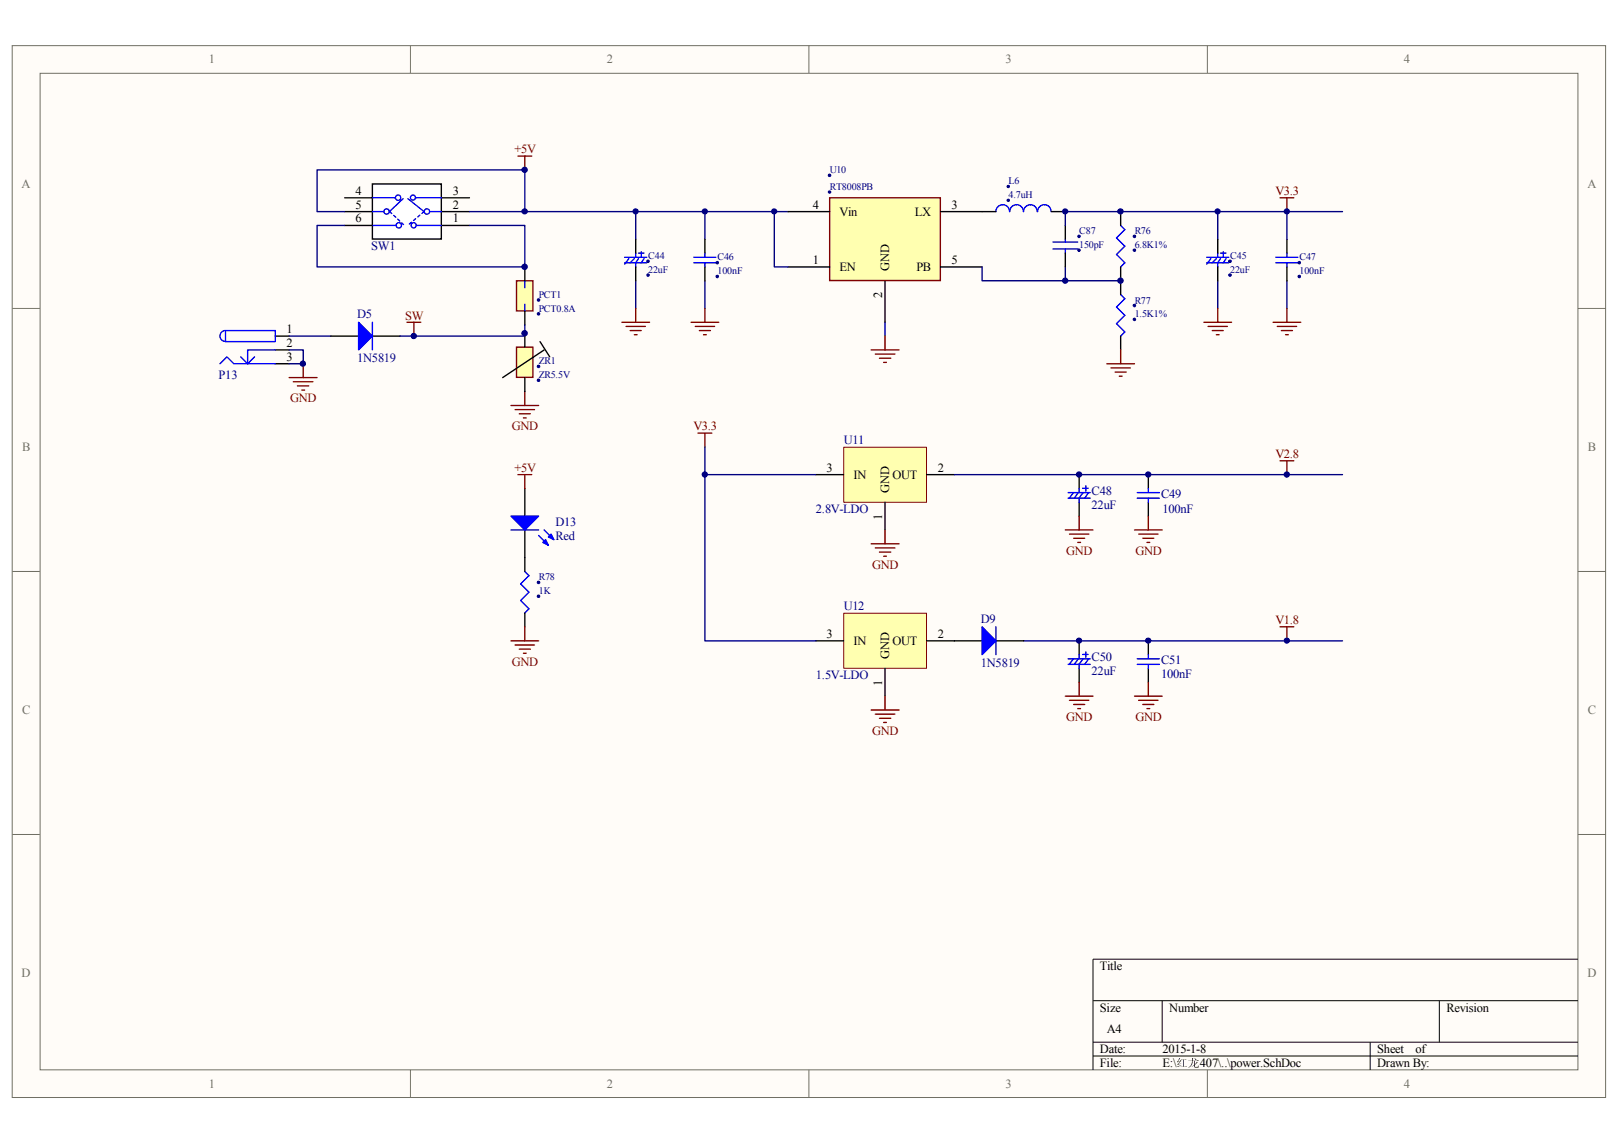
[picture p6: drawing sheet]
<svg xmlns="http://www.w3.org/2000/svg" width="297mm" height="210mm" viewBox="0 0 297 210" stroke-linecap="round" stroke-linejoin="round" font-family="sans-serif">
<path d="M2.3 8.4h292.5v193.1h-292.5z" fill="#fffcf8"/>
<path d="M2.2 8.4h292.6v193.1h-292.6z" fill="none" stroke="#706f64" stroke-width=".18"/>
<path d="M7.4 13.5h282.3v183h-282.3z" fill="#fffcf8"/>
<g fill="none" stroke="#706f64" stroke-width=".18">
<path d="M7.4 13.5h282.3v183h-282.3zM75.3 8.3v5.1M148.5 8.3v5.1M221.7 8.3v5.1M2.2 56.6h5.1M289.7 56.6h5.1M2.2 104.9h5.1M289.7 104.9h5.1M2.2 153.2h5.1M289.7 153.2h5.1M75.3 196.5v5.1M148.5 196.5v5.1"/>
<path d="M221.7 196.5v5.1"/>
</g>
<path d="M289.7 176.1h-89v20.4M200.7 183.8h89M200.7 191.4h89M200.7 193.9h89M213.4 183.8v7.6M251.5 191.4v5.1M264.2 183.8v7.6" fill="none" stroke="#000" stroke-width=".18"/>
<path d="M50.5 61.7h2.6M50.5 64.3h2.6M50.5 66.8h2.6M198.1 87.2v2.5M198.1 92.2v2.6M210.8 87.2v2.5M210.8 92.2v2.6M198.1 117.7v2.5M210.8 117.7v2.5M198.1 122.8v2.5M210.8 122.8v2.5" fill="none" stroke="#000" stroke-width=".25"/>
<g fill="none" stroke="#00f" stroke-width=".25">
<path d="M40.4 66.8l1.3-1.3 1.2 1.3h7.6M41.4 60.7h9.1v2h-9.1zM41.4 60.7a1 1 0 0 0-1 1 1 1 0 0 0 1 1M46.7 65.5l-1.2 1.3M50.5 64.3h-5v2.5l-1.3-1.3M196.1 91.5h4M196.1 90.5h4M197.1 90.5l-.8 1M197.9 90.5l-.7 1M198.1 89.7v.8M198.1 91.5v.7M198.8 89.7h1"/>
<path d="M198.8 90.5l-.7 .9M199.3 89.2v1M199.9 90.5l-.8 1M208.8 91.5h4M208.8 90.5h4M210.8 89.7v.8M210.8 91.5v.7M199.3 119.7v1M196.1 122h4M196.1 121h4M197.1 121l-.8 1M197.9 121l-.7 1"/>
<path d="M198.1 120.2v.8M198.1 122v.8M198.8 120.2h1M198.8 121l-.7 1M199.9 121l-.8 1M208.8 122h4M208.8 121h4M210.8 120.2v.8M210.8 122v.8"/>
</g>
<path d="M53.1 64.3h2.6v2.5h-2.6" fill="none" stroke="#000080" stroke-width=".25"/>
<path d="M53.1 69.3h5.1M53.8 70.1h3.6M54.6 70.9h2.1M55.4 71.6h.5M55.7 66.8v2.5" fill="none" stroke="#800000" stroke-width=".25"/>
<path d="M154.9 82.2h15.2v10h-15.2z" fill="#ffffb0"/>
<path d="M154.9 82.1h15.2v10.1h-15.2z" fill="none" stroke="#800000" stroke-width=".18"/>
<path d="M149.8 87.2h5.1M162.5 92.2v5.1M170.1 87.2h5.1" fill="none" stroke="#000" stroke-width=".25"/>
<path d="M154.9 112.6h15.2v10.1h-15.2z" fill="#ffffb0"/>
<path d="M154.9 112.6h15.2v10.1h-15.2z" fill="none" stroke="#800000" stroke-width=".18"/>
<path d="M60.7 61.7h5.1M68.4 61.7h5M149.8 117.7h5.1M170.1 117.7h5.1M162.5 122.8v5" fill="none" stroke="#000" stroke-width=".25"/>
<g fill="none" stroke="#800000" stroke-width=".25">
<path d="M95.1 28.7h2.5M96.3 28.7v2.5M235 36.3h2.5M236.3 36.3v2.6M159.9 99.9h5.2M162.5 97.3v2.6M195.6 97.3h5.1M196.3 98.1h3.6M197.1 98.8h2M197.9 99.6h.5M198.1 94.8v2.5M208.3 97.3h5.1"/>
<path d="M209 98.1h3.6M209.8 98.8h2M210.6 99.6h.5M210.8 94.8v2.5M235 84.6h2.5M236.3 84.6v2.6M160.7 100.6h3.6M161.5 101.4h2M162.2 102.2h.5M235 115.1h2.5M236.3 115.1v2.6M159.9 130.4h5.2"/>
<path d="M160.7 131.1h3.6M161.5 131.9h2M162.2 132.7h.5M162.5 127.8v2.6M195.6 127.8h5.1M196.3 128.6h3.6M197.1 129.4h2M197.9 130.1h.5M198.1 125.3v2.5M208.3 127.8h5.1M209 128.6h3.6M209.8 129.4h2"/>
<path d="M210.6 130.1h.5M210.8 125.3v2.5"/>
</g>
<path d="M53.1 61.7h7.6M149.8 87.2h-20.4v30.5h20.4M175.2 87.2h71.3M236.3 117.7h10.2" fill="none" stroke="#000080" stroke-width=".25"/>
<path d="M65.8 59.2l2.6 2.5-2.6 2.6z" fill="#00f"/>
<path d="M65.8 59.2l2.6 2.5-2.6 2.6zM68.4 59.2v5.1" fill="none" stroke="#00f" stroke-width=".25"/>
<path d="M68.4 33.8h12.6v10.1h-12.6z" fill-rule="evenodd" fill="#fff"/>
<path d="M63.3 38.9h5.1M63.3 36.3h5.1M68.4 33.8h12.6v10.1h-12.6zM81.1 38.9h5.1M81.1 36.3h5.1M63.3 41.4h5.1M81.1 41.4h5.1" fill="none" stroke="#000" stroke-width=".25"/>
<circle cx="75.9" cy="41.4" r=".47" fill="#fff"/>
<circle cx="75.9" cy="41.4" r=".47" fill="none" stroke="#00f" stroke-width=".25"/>
<circle cx="73.2" cy="41.4" r=".49" fill="#fff"/>
<circle cx="73.2" cy="41.4" r=".49" fill="none" stroke="#00f" stroke-width=".25"/>
<circle cx="75.8" cy="36.3" r=".46" fill="#fff"/>
<circle cx="75.8" cy="36.3" r=".46" fill="none" stroke="#00f" stroke-width=".25"/>
<circle cx="73.1" cy="36.3" r=".49" fill="#fff"/>
<circle cx="73.1" cy="36.3" r=".49" fill="none" stroke="#00f" stroke-width=".25"/>
<circle cx="78.4" cy="38.8" r=".49" fill="#fff"/>
<circle cx="78.4" cy="38.8" r=".49" fill="none" stroke="#00f" stroke-width=".25"/>
<circle cx="71" cy="38.8" r=".49" fill="#fff"/>
<g fill="none" stroke="#00f" stroke-width=".25">
<path d="M68.4 36.3h4.2M68.4 38.9h2M74 36.5l-2.5 2.4M74.9 36.5l2.9 2.4M76.4 36.3h4.7M78.9 38.9h2.2M68.5 41.4h4.2M76.5 41.4h4.5M205.7 41.4l.8 .8-1.5 1.5 1.5 1.5-1.5 1.5 1.5 1.6-.8 .7"/>
<circle cx="71" cy="38.8" r=".49"/>
</g>
<path d="M71.5 38.9l2.6 2.3M77.8 38.9l-2.7 2.3" fill="none" stroke="#00f" stroke-width=".25" stroke-dasharray=".5 .5"/>
<path d="M63.3 38.9h-5.1v-7.7h38.1v7.7h48.4M116.7 38.9v5M129.4 38.9v5M223.6 38.9v5M116.7 51.6v5M129.4 51.6v5M162.5 59.2v2.5M195.6 49v2.6M223.6 51.6v5M236.3 51.6v5" fill="none" stroke="#000080" stroke-width=".25"/>
<path d="M74.7 59.2h2.6M76 59.2v2.5" fill="none" stroke="#800000" stroke-width=".25"/>
<path d="M205.7 38.9v2.5M205.7 49v2.6" fill="none" stroke="#000" stroke-width=".25"/>
<path d="M208.1 43.2h.3v.4h-.3z" fill-rule="evenodd" fill="#000080"/>
<path d="M208.1 43.2h.3v.4h-.3z" fill="none" stroke="#000080" stroke-width=".18"/>
<path d="M208.1 45.8h.3v.3h-.3z" fill-rule="evenodd" fill="#000080"/>
<path d="M208.1 45.8h.3v.3h-.3z" fill="none" stroke="#000080" stroke-width=".18"/>
<path d="M193.3 45.7h4.6M193.3 44.4h4.6M195.6 43.9v.5M195.6 45.7v.8" fill="none" stroke="#00f" stroke-width=".25"/>
<path d="M195.6 41.4v2.5M195.6 46.5v2.5" fill="none" stroke="#000" stroke-width=".25"/>
<path d="M197.9 43.2h.3v.4h-.3z" fill-rule="evenodd" fill="#000080"/>
<path d="M197.9 43.2h.3v.4h-.3z" fill="none" stroke="#000080" stroke-width=".18"/>
<path d="M197.9 45.8h.3v.3h-.3z" fill-rule="evenodd" fill="#000080"/>
<path d="M197.9 45.8h.3v.3h-.3z" fill="none" stroke="#000080" stroke-width=".18"/>
<path d="M114.7 48.3h4M114.7 47.2h4M115.4 47.5l-.7 1M116.5 47.5l-.8 .8M116.7 46.5v.7M117.2 46.5h1M117.2 47.5l-.5 .8v.7M117.7 46.2v1M118.2 47.5l-.5 .8" fill="none" stroke="#00f" stroke-width=".25"/>
<path d="M116.7 43.9v2.6M116.7 49v2.6" fill="none" stroke="#000" stroke-width=".25"/>
<path d="M118.8 47.8h.3v.3h-.3z" fill-rule="evenodd" fill="#000080"/>
<path d="M118.8 47.8h.3v.3h-.3z" fill="none" stroke="#000080" stroke-width=".18"/>
<path d="M118.8 50.4h.3v.3h-.3z" fill-rule="evenodd" fill="#000080"/>
<path d="M118.8 50.4h.3v.3h-.3z" fill="none" stroke="#000080" stroke-width=".18"/>
<path d="M205.7 54.1l.8 .8-1.5 1.5 1.5 1.5-1.5 1.5 1.5 1.6-.8 .7" fill="none" stroke="#00f" stroke-width=".25"/>
<path d="M205.7 51.6v2.5M205.7 61.7v2.6" fill="none" stroke="#000" stroke-width=".25"/>
<path d="M208.1 55.9h.3v.4h-.3z" fill-rule="evenodd" fill="#000080"/>
<path d="M208.1 55.9h.3v.4h-.3z" fill="none" stroke="#000080" stroke-width=".18"/>
<path d="M208.1 58.5h.3v.3h-.3z" fill-rule="evenodd" fill="#000080"/>
<path d="M208.1 58.5h.3v.3h-.3z" fill="none" stroke="#000080" stroke-width=".18"/>
<path d="M127.4 47.2h4M127.4 48.3h4M129.4 46.5v.7M129.4 48.3v.7" fill="none" stroke="#00f" stroke-width=".25"/>
<path d="M129.4 43.9v2.6M129.4 49v2.6" fill="none" stroke="#000" stroke-width=".25"/>
<path d="M131.5 48.1h.3v.3h-.3z" fill-rule="evenodd" fill="#000080"/>
<path d="M131.5 48.1h.3v.3h-.3z" fill="none" stroke="#000080" stroke-width=".18"/>
<path d="M131.5 50.6h.3v.3h-.3z" fill-rule="evenodd" fill="#000080"/>
<path d="M131.5 50.6h.3v.3h-.3z" fill="none" stroke="#000080" stroke-width=".18"/>
<path d="M152.3 36.3h20.3v15.2h-20.3z" fill-rule="evenodd" fill="#ffffb0"/>
<path d="M152.3 36.3h20.3v15.2h-20.3z" fill="none" stroke="#800000" stroke-width=".25"/>
<path d="M144.7 38.9h7.6M172.7 38.9h7.6M144.7 49h7.6M162.5 51.6v7.6M172.7 49h7.6" fill="none" stroke="#000" stroke-width=".25"/>
<path d="M152.1 32h.3l.1 .4h-.4z" fill-rule="evenodd" fill="#000080"/>
<path d="M152.1 32h.3l.1 .4h-.4z" fill="none" stroke="#000080" stroke-width=".18"/>
<path d="M152.1 35.1h.4v.3h-.4z" fill-rule="evenodd" fill="#000080"/>
<path d="M152.1 35.1h.4v.3h-.4z" fill="none" stroke="#000080" stroke-width=".18"/>
<path d="M221.5 48.3h4.1M221.5 47.2h4.1M222.3 47.5l-.8 1M223.3 47.5l-.8 .8M223.6 46.5v.7M224.1 46.5h1M224.1 47.5l-.5 .8v.7M224.6 46.2v1M225.1 47.5l-.5 .8" fill="none" stroke="#00f" stroke-width=".25"/>
<path d="M223.6 43.9v2.6M223.6 49v2.6" fill="none" stroke="#000" stroke-width=".25"/>
<circle cx="225.8" cy="48" r=".24" fill="#000080"/>
<circle cx="225.8" cy="48" r=".24" fill="none" stroke="#000080" stroke-width=".18"/>
<circle cx="225.8" cy="50.5" r=".24" fill="#000080"/>
<circle cx="225.8" cy="50.5" r=".24" fill="none" stroke="#000080" stroke-width=".18"/>
<path d="M234.2 47.2h4.1M234.2 48.3h4.1M236.3 46.5v.7M236.3 48.3v.7" fill="none" stroke="#00f" stroke-width=".25"/>
<path d="M236.3 43.9v2.6M236.3 49v2.6" fill="none" stroke="#000" stroke-width=".25"/>
<path d="M238.4 48.1h.3v.3h-.3z" fill-rule="evenodd" fill="#000080"/>
<path d="M238.4 48.1h.3v.3h-.3z" fill="none" stroke="#000080" stroke-width=".18"/>
<path d="M238.4 50.6h.3v.3h-.3z" fill-rule="evenodd" fill="#000080"/>
<path d="M238.4 50.6h.3v.3h-.3z" fill="none" stroke="#000080" stroke-width=".18"/>
<path d="M182.8 38.9a1.25 1.25 0 0 1 1.3-1.3 1.25 1.25 0 0 1 1.2 1.3M185.4 38.9a1.25 1.25 0 0 1 1.2-1.3 1.25 1.25 0 0 1 1.3 1.3M187.9 38.9a1.26 1.26 0 0 1 1.3-1.3 1.23 1.23 0 0 1 1.2 1.3M190.5 38.9a1.23 1.23 0 0 1 1.2-1.3 1.23 1.23 0 0 1 1.3 1.3" fill="none" stroke="#00f" stroke-width=".25"/>
<path d="M180.3 38.9h2.5M193 38.9h2.6" fill="none" stroke="#000" stroke-width=".25"/>
<path d="M184.9 34.1h.4v.3h-.4z" fill-rule="evenodd" fill="#000080"/>
<path d="M184.9 34.1h.4v.3h-.4z" fill="none" stroke="#000080" stroke-width=".18"/>
<path d="M184.9 36.6h.4v.3h-.4z" fill-rule="evenodd" fill="#000080"/>
<path d="M184.9 36.6h.4v.3h-.4z" fill="none" stroke="#000080" stroke-width=".18"/>
<g fill="none" stroke="#800000" stroke-width=".25">
<path d="M114.2 59.2h5M114.9 59.9h3.6M116.7 56.6v2.6M126.9 59.2h5M127.6 59.9h3.6M129.4 56.6v2.6M221 59.2h5.1M221.8 59.9h3.5M223.6 56.6v2.6M233.7 59.2h5.1M234.5 59.9h3.5M236.3 56.6v2.6"/>
<path d="M115.7 60.7h2M116.5 61.5h.5M128.1 79.5h2.6M128.4 60.7h2M129.2 61.5h.5M129.4 79.5v2.6M159.9 64.3h5.2M160.7 65h3.6M161.5 65.8h2M162.2 66.5h.5M162.5 61.7v2.6M203.2 66.8h5.1"/>
<path d="M204 67.6h3.5M204.7 68.3h2.1M205.5 69.1h.5M205.7 64.3v2.5M222.5 60.7h2.1M223.3 61.5h.5M235.2 60.7h2.1M236 61.5h.5"/>
</g>
<path d="M86.2 38.9h10.1M142.2 38.9v10.1h2.5M205.7 38.9h-10.1v2.5M236.3 38.9v5M63.3 41.4h-5.1v7.6h38.1v-7.6h-10.1M180.3 49v2.6h25.4M129.4 82.1v5.1" fill="none" stroke="#000080" stroke-width=".25"/>
<path d="M205.7 38.9h40.8" fill="none" stroke="#000084" stroke-width=".25"/>
<path d="M96.3 52.8l-.7 .8 1.5 1.5-.8 .8" fill="none" stroke="#00f" stroke-width=".25"/>
<path d="M94.8 51.6h3v5.5h-3z" fill-rule="evenodd" fill="#ffffb0"/>
<path d="M94.8 51.6h3v5.5h-3z" fill="none" stroke="#800000" stroke-width=".25"/>
<path d="M96.3 51.6v1.2M96.3 55.9v1.2" fill="none" stroke="#00f" stroke-width=".25"/>
<path d="M96.3 49v2.6M96.3 57.1v2.6" fill="none" stroke="#000" stroke-width=".25"/>
<path d="M98.7 54.9h.3v.4h-.3z" fill-rule="evenodd" fill="#000080"/>
<path d="M98.7 54.9h.3v.4h-.3z" fill="none" stroke="#000080" stroke-width=".18"/>
<circle cx="98.9" cy="57.6" r=".23" fill="#000080"/>
<circle cx="98.9" cy="57.6" r=".23" fill="none" stroke="#000080" stroke-width=".18"/>
<path d="M96.3 89.7v5.1M96.3 97.3v5.1" fill="none" stroke="#000" stroke-width=".25"/>
<path d="M93.8 94.8h5.1l-2.6 2.5z" fill="#00f"/>
<path d="M93.8 94.8h5.1l-2.6 2.5zM98.9 98.3l1.8 1.8M99.9 97.3l1.8 1.8" fill="none" stroke="#00f" stroke-width=".25"/>
<path d="M99.6 99.6l.6-.5 .5 1z" fill="#00f"/>
<path d="M99.6 99.6l.6-.5 .5 1z" fill="none" stroke="#00f" stroke-width=".25"/>
<path d="M100.7 98.6l.5-.5 .5 1z" fill="#00f"/>
<path d="M93.8 97.3h5.1M100.7 98.6l.5-.5 .5 1zM96.3 104.9l.8 .8-1.5 1.5 1.5 1.6-1.5 1.5 1.5 1.5-.8 .8" fill="none" stroke="#00f" stroke-width=".25"/>
<path d="M96.3 102.4v2.5M96.3 112.6v2.5" fill="none" stroke="#000" stroke-width=".25"/>
<path d="M98.7 106.8h.3v.3h-.3z" fill-rule="evenodd" fill="#000080"/>
<path d="M98.7 106.8h.3v.3h-.3z" fill="none" stroke="#000080" stroke-width=".18"/>
<path d="M98.7 109.3h.3v.4h-.3z" fill-rule="evenodd" fill="#000080"/>
<path d="M98.7 109.3h.3v.4h-.3z" fill="none" stroke="#000080" stroke-width=".18"/>
<path d="M95.1 87.2h2.5M96.3 87.2v2.5M93.8 117.7h5.1M94.6 118.4h3.5M95.3 119.2h2.1M96.1 120h.5M96.3 115.1v2.6" fill="none" stroke="#800000" stroke-width=".25"/>
<path d="M187.9 117.7h48.4" fill="none" stroke="#000080" stroke-width=".25"/>
<path d="M175.2 117.7h5.1M182.8 117.7h5.1" fill="none" stroke="#000" stroke-width=".25"/>
<path d="M180.3 115.1l2.5 2.6-2.5 2.5z" fill="#00f"/>
<path d="M180.3 115.1l2.5 2.6-2.5 2.5zM182.8 115.1v5.1" fill="none" stroke="#00f" stroke-width=".25"/>
<path d="M96.3 59.7v2h-22.9" fill="none" stroke="#000080" stroke-width=".25"/>
<path d="M93.8 74.5h5.1M94.6 75.2h3.5M95.3 76h2.1M96.1 76.8h.5M96.3 71.9v2.6" fill="none" stroke="#800000" stroke-width=".25"/>
<path d="M94.8 63.8h3v5.5h-3z" fill-rule="evenodd" fill="#ffffb0"/>
<path d="M94.8 63.8h3v5.5h-3z" fill="none" stroke="#800000" stroke-width=".25"/>
<path d="M96.3 61.2v2.6M96.3 69.3v2.6M99.1 62.7l1.8 2.8M99.9 64.3l-7.6 5" fill="none" stroke="#000" stroke-width=".25"/>
<path d="M98.7 67.1h.3v.4h-.3z" fill-rule="evenodd" fill="#000080"/>
<path d="M98.7 67.1h.3v.4h-.3z" fill="none" stroke="#000080" stroke-width=".18"/>
<path d="M98.7 69.7l.3-.1v.4h-.3z" fill-rule="evenodd" fill="#000080"/>
<path d="M98.7 69.7l.3-.1v.4h-.3z" fill="none" stroke="#000080" stroke-width=".18"/>
<circle cx="55.6" cy="66.8" r=".49" fill="#000080"/>
<circle cx="55.6" cy="66.8" r=".49" fill="none" stroke="#000080" stroke-width=".18"/>
<circle cx="76" cy="61.7" r=".49" fill="#000080"/>
<circle cx="76" cy="61.7" r=".49" fill="none" stroke="#000080" stroke-width=".18"/>
<circle cx="96.3" cy="61.2" r=".49" fill="#000080"/>
<circle cx="96.3" cy="61.2" r=".49" fill="none" stroke="#000080" stroke-width=".18"/>
<circle cx="96.3" cy="49" r=".49" fill="#000080"/>
<circle cx="96.3" cy="49" r=".49" fill="none" stroke="#000080" stroke-width=".18"/>
<circle cx="96.3" cy="38.8" r=".48" fill="#000080"/>
<circle cx="96.3" cy="38.8" r=".48" fill="none" stroke="#000080" stroke-width=".18"/>
<circle cx="96.3" cy="31.2" r=".49" fill="#000080"/>
<circle cx="96.3" cy="31.2" r=".49" fill="none" stroke="#000080" stroke-width=".18"/>
<circle cx="116.7" cy="38.8" r=".48" fill="#000080"/>
<circle cx="116.7" cy="38.8" r=".48" fill="none" stroke="#000080" stroke-width=".18"/>
<circle cx="129.4" cy="87.1" r=".48" fill="#000080"/>
<circle cx="129.4" cy="87.1" r=".48" fill="none" stroke="#000080" stroke-width=".18"/>
<circle cx="129.4" cy="38.8" r=".48" fill="#000080"/>
<circle cx="129.4" cy="38.8" r=".48" fill="none" stroke="#000080" stroke-width=".18"/>
<circle cx="142.1" cy="38.8" r=".48" fill="#000080"/>
<circle cx="142.1" cy="38.8" r=".48" fill="none" stroke="#000080" stroke-width=".18"/>
<circle cx="195.6" cy="51.5" r=".49" fill="#000080"/>
<circle cx="195.6" cy="51.5" r=".49" fill="none" stroke="#000080" stroke-width=".18"/>
<circle cx="195.6" cy="38.8" r=".48" fill="#000080"/>
<circle cx="195.6" cy="38.8" r=".48" fill="none" stroke="#000080" stroke-width=".18"/>
<circle cx="198.1" cy="117.6" r=".48" fill="#000080"/>
<circle cx="198.1" cy="117.6" r=".48" fill="none" stroke="#000080" stroke-width=".18"/>
<circle cx="198.1" cy="87.1" r=".49" fill="#000080"/>
<circle cx="198.1" cy="87.1" r=".49" fill="none" stroke="#000080" stroke-width=".18"/>
<circle cx="205.7" cy="51.5" r=".49" fill="#000080"/>
<circle cx="205.7" cy="51.5" r=".49" fill="none" stroke="#000080" stroke-width=".18"/>
<circle cx="205.7" cy="38.8" r=".48" fill="#000080"/>
<circle cx="205.7" cy="38.8" r=".48" fill="none" stroke="#000080" stroke-width=".18"/>
<circle cx="210.8" cy="117.6" r=".48" fill="#000080"/>
<circle cx="210.8" cy="117.6" r=".48" fill="none" stroke="#000080" stroke-width=".18"/>
<circle cx="210.8" cy="87.1" r=".49" fill="#000080"/>
<circle cx="210.8" cy="87.1" r=".49" fill="none" stroke="#000080" stroke-width=".18"/>
<circle cx="223.5" cy="38.8" r=".48" fill="#000080"/>
<circle cx="223.5" cy="38.8" r=".48" fill="none" stroke="#000080" stroke-width=".18"/>
<circle cx="236.2" cy="117.6" r=".48" fill="#000080"/>
<circle cx="236.2" cy="117.6" r=".48" fill="none" stroke="#000080" stroke-width=".18"/>
<circle cx="236.2" cy="87.1" r=".49" fill="#000080"/>
<circle cx="236.2" cy="87.1" r=".49" fill="none" stroke="#000080" stroke-width=".18"/>
<circle cx="236.2" cy="38.8" r=".48" fill="#000080"/>
<circle cx="236.2" cy="38.8" r=".48" fill="none" stroke="#000080" stroke-width=".18"/>
<g font-size="2.3" fill="#706f64">
<text x="38.3" y="11.6">1</text>
<text x="111.4" y="11.6">2</text>
<text x="184.6" y="11.6">3</text>
<text x="257.7" y="11.6">4</text>
<text x="4" y="34.5">A</text>
<text x="291.5" y="34.5">A</text>
<text x="4.1" y="82.8">B</text>
<text x="291.5" y="82.8">B</text>
<text x="4.1" y="131.1">C</text>
<text x="291.5" y="131.1">C</text>
<text x="4" y="179.4">D</text>
<text x="291.5" y="179.4">D</text>
<text x="38.3" y="199.8">1</text>
<text x="111.4" y="199.8">2</text>
<text x="184.6" y="199.8">3</text>
<text x="257.7" y="199.8">4</text>
</g>
<g font-size="2.3" fill="#800000">
<text x="94.4" y="28.2">+5V</text>
<text x="234.1" y="35.8">V3.3</text>
<text x="74.4" y="58.7">SW</text>
<text x="53.3" y="73.9">GND</text>
<text x="93.9" y="79">GND</text>
<text x="127.3" y="79">V3.3</text>
<text x="94.4" y="86.6">+5V</text>
<text x="234.1" y="84.1">V2.8</text>
<text x="195.7" y="101.9">GND</text>
<text x="208.4" y="101.9">GND</text>
<text x="160.1" y="104.4">GND</text>
<text x="234.1" y="114.6">V1.8</text>
<text x="93.9" y="122.2">GND</text>
<text x="160.1" y="134.9">GND</text>
<text x="195.7" y="132.4">GND</text>
<text x="208.4" y="132.4">GND</text>
</g>
<g font-size="2.3">
<text x="65.3" y="35.8">4</text>
<text x="83.1" y="35.8">3</text>
<text x="65.3" y="38.3">5</text>
<text x="65.3" y="40.9">6</text>
<text x="83.1" y="40.9">1</text>
<text x="83.1" y="38.3">2</text>
<text x="149.2" y="38.3">4</text>
<text x="154.1" y="39.6">Vin</text>
<text x="168" y="39.6">LX</text>
<text x="174.7" y="38.3">3</text>
<text x="149.2" y="48.5">1</text>
<text x="154.1" y="49.7">EN</text>
<text x="163.2" y="49.8" transform="rotate(-90 163.2 49.8)">GND</text>
<text x="168.2" y="49.7">PB</text>
<text x="174.7" y="48.5">5</text>
<text x="162" y="54.8" transform="rotate(-90 162 54.8)">2</text>
<text x="52.6" y="61.2">1</text>
<text x="52.6" y="63.8">2</text>
<text x="52.6" y="66.3">3</text>
<text x="151.8" y="86.6">3</text>
<text x="156.7" y="87.9">IN</text>
<text x="163.8" y="87.9">OUT</text>
<text x="172.2" y="86.6">2</text>
<text x="162" y="95.5" transform="rotate(-90 162 95.5)">1</text>
<text x="163.2" y="90.5" transform="rotate(-90 163.2 90.5)">GND</text>
<text x="151.8" y="117.1">3</text>
<text x="156.7" y="118.4">IN</text>
<text x="163.8" y="118.4">OUT</text>
<text x="172.2" y="117.1">2</text>
<text x="162" y="125.9" transform="rotate(-90 162 125.9)">1</text>
<text x="163.2" y="121" transform="rotate(-90 163.2 121)">GND</text>
<text x="201.9" y="178.1">Title</text>
<text x="201.9" y="185.8">Size</text>
<text x="214.7" y="185.8">Number</text>
<text x="265.6" y="185.8">Revision</text>
<text x="203.2" y="189.6">A4</text>
<text x="201.9" y="193.4">Date:</text>
<text x="201.9" y="196">File:</text>
<text x="213.4" y="193.4">2015-1-8</text>
<text x="213.4" y="196">E:\红红407\..\power.SchDoc</text>
<text x="252.8" y="196">Drawn By:</text>
<text x="252.8" y="193.4">Sheet</text>
<text x="259.9" y="193.4">of</text>
</g>
<g font-size="2.3" fill="#000080">
<text x="68.2" y="45.9">SW1</text>
<text x="65.6" y="58.4">D5</text>
<text x="40.1" y="69.6">P13</text>
<text x="65.6" y="66.5">1N5819</text>
<text x="154.9" y="81.5">U11</text>
<text x="149.8" y="94.2">2.8V-LDO</text>
<text x="200.4" y="90.9">C48</text>
<text x="200.4" y="93.5">22uF</text>
<text x="213.1" y="91.4">C49</text>
<text x="213.4" y="94.2">100nF</text>
<text x="102" y="96.5">D13</text>
<text x="102" y="99.1">Red</text>
<text x="154.9" y="112.1">U12</text>
<text x="180.1" y="114.3">D9</text>
<text x="149.8" y="124.8">1.5V-LDO</text>
<text x="180.1" y="122.5">1N5819</text>
<text x="200.4" y="121.5">C50</text>
<text x="200.4" y="124">22uF</text>
<text x="213.1" y="122">C51</text>
<text x="213.1" y="124.5">100nF</text>
</g>
<g font-size="1.8" fill="#000080">
<text x="152.4" y="31.8">U10</text>
<text x="152.4" y="34.9">RT8008PB</text>
<text x="185.2" y="33.9">L6</text>
<text x="185.2" y="36.4">4.7uH</text>
<text x="119" y="47.6">C44</text>
<text x="131.7" y="47.8">C46</text>
<text x="198.1" y="43">C87</text>
<text x="198.1" y="45.6">150pF</text>
<text x="208.3" y="43">R76</text>
<text x="208.3" y="45.6">6.8K1%</text>
<text x="225.8" y="47.6">C45</text>
<text x="238.6" y="47.8">C47</text>
<text x="119" y="50.1">22uF</text>
<text x="131.7" y="50.4">100nF</text>
<text x="225.8" y="50.1">22uF</text>
<text x="238.6" y="50.4">100nF</text>
<text x="98.9" y="54.7">PCT1</text>
<text x="98.9" y="57.3">PCT0.8A</text>
<text x="208.3" y="55.8">R77</text>
<text x="208.3" y="58.3">1.5K1%</text>
<text x="98.9" y="66.9">ZR1</text>
<text x="98.9" y="69.5">ZR5.5V</text>
<text x="98.9" y="106.6">R78</text>
<text x="98.9" y="109.1">1K</text>
</g>
</svg>
